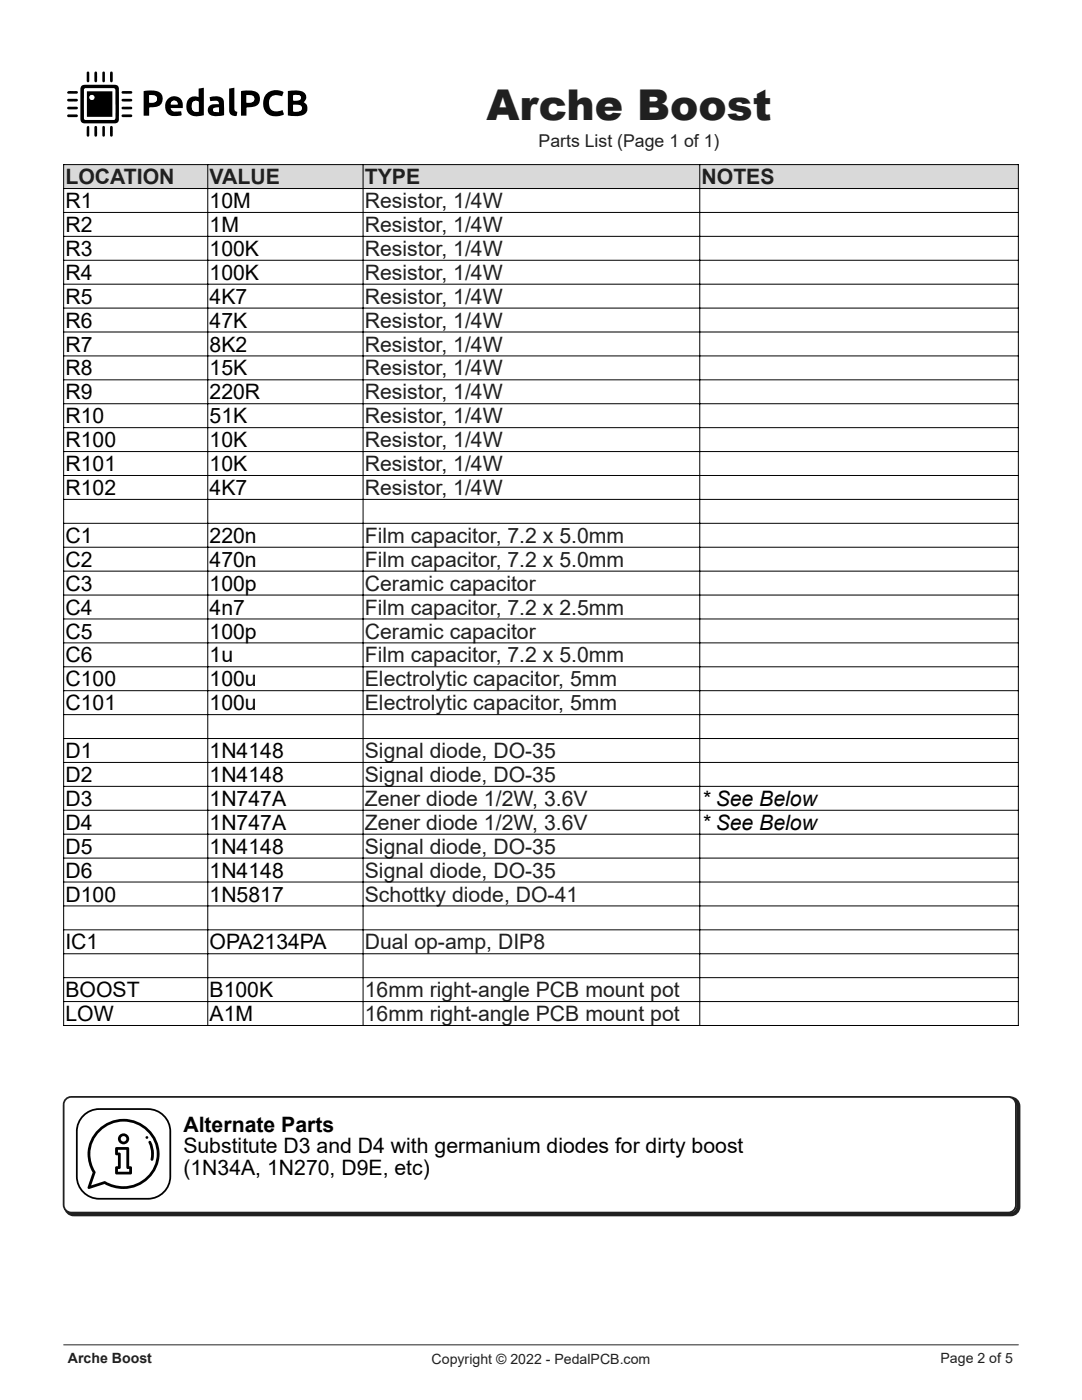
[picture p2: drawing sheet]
<svg xmlns="http://www.w3.org/2000/svg" width="216mm" height="279mm" viewBox="0 0 216 279" stroke-linecap="round" stroke-linejoin="round" font-family="sans-serif">
<path d="M12.7 268.4h190.5" fill="none" stroke="#231f20" stroke-width=".2"/>
<path d="M12.7 12.7v16.4h49.3v-16.4zM16.3 17.1a3.5 3.5 0 0 0-.3 2.2v3a3.4 3.4 0 0 0 .3 2.1 3.5 3.5 0 0 0 2.1 .2h3a3.5 3.5 0 0 0 2.1-.2l.2-.7v-5.4a.99 .99 0 0 0-.9-1.4h-4.4a3.5 3.5 0 0 0-2.1 .2zM57.4 18.2v4.8l1.6 .2a1.84 1.84 0 0 0 2.3-1.7 1.09 1.09 0 0 0-.7-1.1 1.31 1.31 0 0 0 .4-1.5 1.31 1.31 0 0 0-1.4-.8zM39.6 17.7v1.7a1.77 1.77 0 0 0-1.9 .3 1.77 1.77 0 0 0-.5 1.8 1.92 1.92 0 0 0 2.5 1.7l1-.2v-5.5zM28.7 18.2v4.9h1.1v-1.6l.2-.1a1.92 1.92 0 0 0 2.5-1.9 1.67 1.67 0 0 0-1.9-1.4zM48.1 18.2v4.9h1.1v-1.6a4.5 4.5 0 0 0 2.2-.6 1.7 1.7 0 0 0 .3-2 1.7 1.7 0 0 0-1.8-.8zM53.1 18.8a2.66 2.66 0 0 0-.3 3.2 2.66 2.66 0 0 0 3 1.2l.9-.4-.3-.8a1.79 1.79 0 0 1-2.6-.6l-.1-.3a1.58 1.58 0 0 1 .5-1.8 1.58 1.58 0 0 1 1.8-.1h.3l.3-.8a2.76 2.76 0 0 0-3.5 .4zM33.6 19.7a2.03 2.03 0 0 0-.4 2.5 2.03 2.03 0 0 0 2.4 .9l.6-.1-.1-.8-.9 .1a.86 .86 0 0 1-1.1-.7h2.4a1.78 1.78 0 0 0-.7-2.1 1.78 1.78 0 0 0-2.2 .2zM41.8 19.4l.2 .8 .8-.1a.64 .64 0 0 1 .9 .7 1.94 1.94 0 0 0-2.2 .8 1.21 1.21 0 0 0 1.4 1.6l1.8-.2v-2.2a1.44 1.44 0 0 0-2-1.6zM45.7 17.7v3.8a1.19 1.19 0 0 0 .3 1.3 1.19 1.19 0 0 0 1.2 .3l.2-.8a.59 .59 0 0 1-.6-.7v-4.1zM13.4 19.8v.3l.3 .2h1.5l.3-.3-.3-.3zM24.3 19.8v.3l.3 .2h1.5l.3-.3-.3-.3zM13.4 23v.3l.3 .1h1.5l.3-.3-.3-.3zM24.3 22.9v.4l.3 .1h1.5l.3-.3-.3-.3zM18.9 25.2l-.1 1.8 .3 .3 .2-.1 .1-.2v-1.5l-.1-.3zM18.9 14.3l-.1 1.8 .3 .3 .3-.3v-1.5l-.1-.3zM24.3 18.3v.3l.2 .1h1.6l.3-.3-.3-.2zM24.3 21.4v.3l.2 .1h1.6l.3-.3-.3-.2zM22.1 14.3l-.1 1.8 .2 .3 .3-.3v-1.5l-.1-.3zM22.1 25.2l-.1 1.8 .2 .3 .3-.3v-1.6l-.1-.2zM13.4 21.4v.3l.3 .1h1.5l.3-.2-.3-.3zM13.5 18.3l-.1 .3 .3 .1h1.5l.3-.3-.3-.2zM20.5 14.3l-.1 1.8 .3 .3 .2-.3v-1.5l-.1-.3zM17.4 25.2l-.1 1.8 .3 .3 .2-.3v-1.6l-.1-.2zM17.4 14.3l-.1 1.8 .3 .3 .2-.3v-1.5l-.1-.3zM20.5 25.2l-.1 1.8 .3 .3 .2-.3v-1.6l-.1-.2z" fill-rule="evenodd" fill="#fff"/>
<g fill="#000">
<path d="M13.5 18.3l1.7-.1 .3 .2-.3 .3h-1.5l-.3-.1z" fill-rule="evenodd"/>
<path d="M17.4 14.3h.3l.1 .3v1.5l-.2 .3-.3-.3z" fill-rule="evenodd"/>
<path d="M18.9 14.3h.4l.1 .3v1.5l-.3 .3-.3-.3z" fill-rule="evenodd"/>
<path d="M20.5 14.3h.3l.1 .3v1.5l-.2 .3-.3-.3z" fill-rule="evenodd"/>
<path d="M22.1 14.3h.3l.1 .3v1.5l-.3 .3-.2-.3z" fill-rule="evenodd"/>
<path d="M24.3 19.8l1.8-.1 .3 .3-.3 .3h-1.5l-.3-.2z" fill-rule="evenodd"/>
<path d="M24.3 18.3l1.8-.1 .3 .2-.3 .3h-1.6l-.2-.1z" fill-rule="evenodd"/>
<path d="M28.7 18.2l.2-.1a5.1 5.1 0 0 1 3 .4 1.71 1.71 0 0 1 .4 2 1.71 1.71 0 0 1-2 .9l-.5 .1v1.6h-1.1zM29.8 19v1.5a1.44 1.44 0 0 0 1.5-.5 .77 .77 0 0 0-.2-.8 .77 .77 0 0 0-.8-.2z" fill-rule="evenodd"/>
<path d="M39.6 17.7l1.1-.2v5.5a2.72 2.72 0 0 1-3.3-.7 2.21 2.21 0 0 1 1-3l1.2 .1zM38.5 20.3a1.19 1.19 0 0 0 .6 2h.5v-2a.78 .78 0 0 0-1.1 0z" fill-rule="evenodd"/>
<path d="M45.7 17.7l1.1-.2v4.1a.59 .59 0 0 0 .6 .7l-.2 .8a1.19 1.19 0 0 1-1.2-.3 1.19 1.19 0 0 1-.3-1.3z" fill-rule="evenodd"/>
<path d="M48.1 18.2l.2-.1a4.9 4.9 0 0 1 3.2 .5 1.7 1.7 0 0 1 .2 2 1.7 1.7 0 0 1-1.8 .8l-.7 .1v1.6h-1.1zM49.2 19v1.5a1.06 1.06 0 0 0 1.5-1 1.38 1.38 0 0 0-1.5-.5z" fill-rule="evenodd"/>
<path d="M57.4 18.2l1.7-.2a1.65 1.65 0 0 1 2 1.4l-.1 .4-.4 .6a1.41 1.41 0 0 1 .7 1.6 1.41 1.41 0 0 1-1.3 1.1l-1 .1-1.6-.2zM58.5 20.9v1.3l.7 .1a.74 .74 0 0 0 .9-.3 .74 .74 0 0 0 0-.9l-.6-.2zM58.6 19l-.1 .9a1.42 1.42 0 0 0 1.5-.2 .67 .67 0 0 0-.2-.7 .67 .67 0 0 0-.7-.1z" fill-rule="evenodd"/>
<path d="M13.4 21.4l1.8-.1 .3 .3-.3 .2h-1.5l-.3-.1z" fill-rule="evenodd"/>
<path d="M13.4 23l1.8-.2 .3 .3-.3 .3h-1.5l-.3-.1z" fill-rule="evenodd"/>
<path d="M13.4 19.8l1.8-.1 .3 .3-.3 .3h-1.5l-.3-.2z" fill-rule="evenodd"/>
<path d="M17.4 25.2h.3l.1 .2v1.6l-.2 .3-.3-.3z" fill-rule="evenodd"/>
<path d="M18.9 25.2h.4l.1 .3v1.5l-.1 .2-.2 .1-.3-.3z" fill-rule="evenodd"/>
<path d="M20.5 25.2h.3l.1 .2v1.6l-.2 .3-.3-.3z" fill-rule="evenodd"/>
<path d="M22.1 25.2h.3l.1 .2v1.6l-.3 .3-.2-.3z" fill-rule="evenodd"/>
<path d="M16.3 17.1a3.5 3.5 0 0 1 2.1-.2h3a3.6 3.6 0 0 1 2.1 .2l.2 .7v5.4a.99 .99 0 0 1-.9 1.4h-4.4a3.5 3.5 0 0 1-2.1-.2 3.4 3.4 0 0 1-.3-2.1v-3a3.5 3.5 0 0 1 .3-2.2zM16.9 17.7l-.1 .3v5.8l.4 .1h5.6l.2-.3v-5.8l-.4-.2z" fill-rule="evenodd"/>
<path d="M24.3 21.4l1.8-.1 .3 .2-.3 .3h-1.6l-.2-.1z" fill-rule="evenodd"/>
<path d="M24.3 22.9l1.8-.1 .3 .3-.3 .3h-1.5l-.3-.1z" fill-rule="evenodd"/>
<path d="M33.6 19.7a1.78 1.78 0 0 1 2.2-.2 1.78 1.78 0 0 1 .7 2.1h-2.4a1 1 0 0 0 1.4 .7l.6-.1 .1 .7a2.8 2.8 0 0 1-2.8-.3 2.32 2.32 0 0 1 .2-2.9zM34.2 20.3l-.1 .5h1.4a.7 .7 0 0 0-.5-.7 .7 .7 0 0 0-.8 .2z" fill-rule="evenodd"/>
<path d="M41.8 19.4a2.18 2.18 0 0 1 2.8 .6l.1 3a3.7 3.7 0 0 1-2.9-.2 1.24 1.24 0 0 1-.1-1.5 1.24 1.24 0 0 1 1.4-.5h.6a.74 .74 0 0 0-.4-.7 .74 .74 0 0 0-.8 0l-.5 .1zM42.6 21.6l-.1 .1a.41 .41 0 0 0 .3 .6l.9 .1v-.9z" fill-rule="evenodd"/>
<path d="M53.1 18.8a2.76 2.76 0 0 1 3.5-.4l-.3 .8h-.3a1.67 1.67 0 0 0-2.3 .7 1.67 1.67 0 0 0 .9 2.3h.7l1.1-.2 .3 .8a2.7 2.7 0 0 1-4.1-1.5v-1.3z" fill-rule="evenodd"/>
</g>
<g fill="#fff">
<path d="M16.9 17.7l5.7-.1 .4 .2v5.8l-.2 .3h-5.6l-.4-.1v-5.8zM17.3 18.2v5.1h5.1v-5.1z" fill-rule="evenodd"/>
<path d="M58.5 20.9h.7a.74 .74 0 0 1 .8 .2 .74 .74 0 0 1 .1 .9l-.5 .2h-1.1z" fill-rule="evenodd"/>
<path d="M58.6 19l.5-.1a.64 .64 0 0 1 .7 .2 .64 .64 0 0 1 .1 .8l-1.4 .1z" fill-rule="evenodd"/>
<path d="M38.5 20.3a.72 .72 0 0 1 1.1 .1v1.9a1.03 1.03 0 0 1-1.1-.2 1.03 1.03 0 0 1-.2-1.1z" fill-rule="evenodd"/>
<path d="M29.8 19h.5a.78 .78 0 0 1 1 .8 .78 .78 0 0 1-1.1 .7h-.4z" fill-rule="evenodd"/>
<path d="M49.2 19h.5a.79 .79 0 0 1 1 .8 .79 .79 0 0 1-1 .7h-.5z" fill-rule="evenodd"/>
<path d="M34.2 20.3a.7 .7 0 0 1 .8-.2 .7 .7 0 0 1 .5 .7h-1.4z" fill-rule="evenodd"/>
<path d="M42.6 21.6l1.1-.1v.9l-.9-.1a.42 .42 0 0 1-.3-.3 .42 .42 0 0 1 .1-.4z" fill-rule="evenodd"/>
</g>
<path d="M17.3 18.2v5.1h5.1v-5.1zM17.9 19.4a.49 .49 0 0 0 .9 0 .49 .49 0 0 0-.9 0z" fill-rule="evenodd" fill="#000"/>
<circle cx="18.3" cy="19.4" r=".49" fill="#fff"/>
<path d="M12.7 32.9h190.5v4.7h-190.5z" fill-rule="evenodd" fill="#d9d9d9"/>
<g fill="none" stroke="#000" stroke-width=".2">
<path d="M12.7 32.8v171.9M12.7 32.9h190.5M12.7 37.6h190.5M41.5 32.9v171.8M72.4 32.9v171.8M139.6 32.9v171.8M203.2 32.8v171.9M12.7 42.4h190.5M12.7 47.2h190.5M12.7 51.9h190.5M12.7 56.7h190.5M12.7 61.5h190.5"/>
<path d="M12.7 66.3h190.5M12.7 71h190.5M12.7 75.8h190.5M12.7 80.6h190.5M12.7 85.3h190.5M12.7 90.1h190.5M12.7 94.9h190.5M12.7 99.7h190.5M12.7 104.4h190.5M12.7 109.2h190.5M12.7 114h190.5M12.7 118.8h190.5"/>
<path d="M12.7 123.5h190.5M12.7 128.3h190.5M12.7 133.1h190.5M12.7 137.8h190.5M12.7 142.6h190.5M12.7 147.4h190.5M12.7 152.2h190.5M12.7 156.9h190.5M12.7 161.7h190.5M12.7 166.5h190.5M12.7 171.3h190.5M12.7 176h190.5"/>
<path d="M12.7 180.8h190.5M12.7 185.6h190.5M12.7 190.3h190.5M12.7 195.1h190.5M12.7 199.9h190.5M12.7 204.7h190.5"/>
</g>
<path d="M13.5 219.9l.7-.6 .5-.1h187a1.52 1.52 0 0 1 1.5 1.6v20a1.52 1.52 0 0 1-1.5 1.5h-187a1.52 1.52 0 0 1-1.5-1.5v-20z" fill-rule="evenodd" fill="#fff" stroke="#231f20" stroke-width=".82"/>
<path d="M13 219.5l.7-.5 .5-.1h187a1.52 1.52 0 0 1 1.5 1.5v20.1a1.52 1.52 0 0 1-1.5 1.5h-187a1.52 1.52 0 0 1-1.5-1.5v-20.1z" fill-rule="evenodd" fill="#fff" stroke="#231f20" stroke-width=".35"/>
<path d="M16.9 222.4a4.5 4.5 0 0 1 2.9-1.1h9.7a4.5 4.5 0 0 1 4.5 4.5v9a4.5 4.5 0 0 1-4.5 4.4h-9.7a4.5 4.5 0 0 1-4.5-4.4v-9a4.5 4.5 0 0 1 1.6-3.4z" fill="none" stroke="#000" stroke-width=".35"/>
<g fill="#000">
<path d="M29.7 227.8l.2-.1a4.1 4.1 0 0 1 .8 3.2 .62 .62 0 0 1-.4 .8l-.3-.4a5.4 5.4 0 0 0-.4-3.4z"/>
<path d="M23.6 227.3a1.11 1.11 0 0 0 2.2 0 1.11 1.11 0 0 0-2.2 0zM24.1 227.3a.55 .55 0 0 1 1.1 0 .55 .55 0 0 1-1.1 0z"/>
<path d="M19.3 225.7a6.9 6.9 0 0 0-.8 8.3l-1 2.9a.28 .28 0 0 0 .1 .3 .28 .28 0 0 0 .2 .1l3.1-1a7.2 7.2 0 0 0 8-.4 7.2 7.2 0 0 0 2.6-7.6 7.2 7.2 0 0 0-12.2-2.6zM19.7 226.1a6.6 6.6 0 0 1 8.4-1.3 6.6 6.6 0 0 1 2.6 8.2 7 7 0 0 1-9.9 2.7l-2.6 .9 .9-2.6a6.8 6.8 0 0 1 .6-7.9z"/>
<path d="M23 229.1v1.3l.5 .2v2.2l-.5 .1v1.4l.2 .1h3l.1-.3v-1.1l-.1-.2h-.4l-.1-3.7-.2-.2h-2.3zM23.5 229.5h1.7v3.5l.2 .3h.4v.5h-2.3v-.5h.5l.1-.3v-2.7l-.1-.2-.5-.1z"/>
<circle cx="29.3" cy="227" r=".28"/>
</g>
<text font-size="8.5" fill="#231f20" x="97.1" y="23.9">Arche Boost</text>
<g font-size="4.2" fill="#231f20">
<text x="13.1" y="36.8">LOCATION</text>
<text x="41.8" y="36.8">VALUE</text>
<text x="72.8" y="36.8">TYPE</text>
<text x="72.8" y="41.5">Resistor, 1/4W</text>
<text x="140" y="36.8">NOTES</text>
<text x="72.8" y="46.3">Resistor, 1/4W</text>
<text x="72.8" y="51.1">Resistor, 1/4W</text>
<text x="72.8" y="55.8">Resistor, 1/4W</text>
<text x="72.8" y="60.6">Resistor, 1/4W</text>
<text x="72.8" y="65.4">Resistor, 1/4W</text>
<text x="72.8" y="70.2">Resistor, 1/4W</text>
<text x="72.8" y="74.9">Resistor, 1/4W</text>
<text x="72.8" y="79.7">Resistor, 1/4W</text>
<text x="72.8" y="84.5">Resistor, 1/4W</text>
<text x="72.8" y="89.3">Resistor, 1/4W</text>
<text x="72.8" y="94">Resistor, 1/4W</text>
<text x="72.8" y="98.8">Resistor, 1/4W</text>
<text x="72.8" y="108.3">Film capacitor, 7.2 x 5.0mm</text>
<text x="72.8" y="113.1">Film capacitor, 7.2 x 5.0mm</text>
<text x="72.8" y="117.9">Ceramic capacitor</text>
<text x="72.8" y="122.7">Film capacitor, 7.2 x 2.5mm</text>
<text x="72.8" y="127.4">Ceramic capacitor</text>
<text x="72.8" y="132.2">Film capacitor, 7.2 x 5.0mm</text>
<text x="72.8" y="137">Electrolytic capacitor, 5mm</text>
<text x="72.8" y="141.7">Electrolytic capacitor, 5mm</text>
<text x="72.8" y="151.3">Signal diode, DO-35</text>
<text x="72.8" y="156.1">Signal diode, DO-35</text>
<text x="72.8" y="160.8">Zener diode 1/2W, 3.6V</text>
<text x="72.8" y="165.6">Zener diode 1/2W, 3.6V</text>
<text x="72.8" y="170.4">Signal diode, DO-35</text>
<text x="72.8" y="175.2">Signal diode, DO-35</text>
<text x="72.8" y="179.9">Schottky diode, DO-41</text>
<text x="72.8" y="189.5">Dual op-amp, DIP8</text>
<text x="72.8" y="199">16mm right-angle PCB mount pot</text>
<text x="72.8" y="203.8">16mm right-angle PCB mount pot</text>
</g>
<g font-size="4.2">
<text x="13.1" y="41.5">R1</text>
<text x="41.8" y="41.5">10M</text>
<text x="13.1" y="46.3">R2</text>
<text x="41.8" y="46.3">1M</text>
<text x="13.1" y="51.1">R3</text>
<text x="41.8" y="51.1">100K</text>
<text x="13.1" y="55.8">R4</text>
<text x="41.8" y="55.8">100K</text>
<text x="13.1" y="60.6">R5</text>
<text x="13.1" y="65.4">R6</text>
<text x="41.8" y="60.6">4K7</text>
<text x="41.8" y="65.4">47K</text>
<text x="13.1" y="70.2">R7</text>
<text x="41.8" y="70.2">8K2</text>
<text x="13.1" y="74.9">R8</text>
<text x="41.8" y="74.9">15K</text>
<text x="13.1" y="79.7">R9</text>
<text x="41.8" y="79.7">220R</text>
<text x="13.1" y="84.5">R10</text>
<text x="13.1" y="89.3">R100</text>
<text x="41.8" y="84.5">51K</text>
<text x="41.8" y="89.3">10K</text>
<text x="13.1" y="94">R101</text>
<text x="41.8" y="94">10K</text>
<text x="13.1" y="98.8">R102</text>
<text x="41.8" y="98.8">4K7</text>
<text x="13.1" y="108.3">C1</text>
<text x="13.1" y="113.1">C2</text>
<text x="41.8" y="108.3">220n</text>
<text x="41.8" y="113.1">470n</text>
<text x="13.1" y="117.9">C3</text>
<text x="41.8" y="117.9">100p</text>
<text x="13.1" y="122.7">C4</text>
<text x="41.8" y="122.7">4n7</text>
<text x="13.1" y="127.4">C5</text>
<text x="41.8" y="127.4">100p</text>
<text x="13.1" y="132.2">C6</text>
<text x="13.1" y="137">C100</text>
<text x="41.8" y="132.2">1u</text>
<text x="41.8" y="137">100u</text>
<text x="13.1" y="141.7">C101</text>
<text x="41.8" y="141.7">100u</text>
<text x="13.1" y="151.3">D1</text>
<text x="41.8" y="151.3">1N4148</text>
<text x="13.1" y="156.1">D2</text>
<text x="13.1" y="160.8">D3</text>
<text x="41.8" y="156.1">1N4148</text>
<text x="41.8" y="160.8">1N747A</text>
<text x="140" y="160.8">* See Below</text>
<text x="13.1" y="165.6">D4</text>
<text x="41.8" y="165.6">1N747A</text>
<text x="140" y="165.6">* See Below</text>
<text x="13.1" y="170.4">D5</text>
<text x="41.8" y="170.4">1N4148</text>
<text x="13.1" y="175.2">D6</text>
<text x="13.1" y="179.9">D100</text>
<text x="41.8" y="175.2">1N4148</text>
<text x="41.8" y="179.9">1N5817</text>
<text x="13.1" y="189.5">IC1</text>
<text x="41.8" y="189.5">OPA2134PA</text>
<text x="13.1" y="199">BOOST</text>
<text x="13.1" y="203.8">LOW</text>
<text x="41.8" y="199">B100K</text>
<text x="41.8" y="203.8">A1M</text>
<text x="36.6" y="225.8">Alternate Parts</text>
<text x="36.6" y="230.2">Substitute D3 and D4 with germanium diodes for dirty boost</text>
<text x="36.6" y="234.6">(1N34A, 1N270, D9E, etc)</text>
</g>
<text font-size="3.5" fill="#231f20" x="107.5" y="29.3">Parts List (Page 1 of 1)</text>
<g font-size="2.8" fill="#231f20">
<text x="13.5" y="272">Arche Boost</text>
<text x="86.1" y="272.2">Copyright © 2022 - PedalPCB.com</text>
<text x="187.7" y="272">Page 2 of 5</text>
</g>
</svg>
